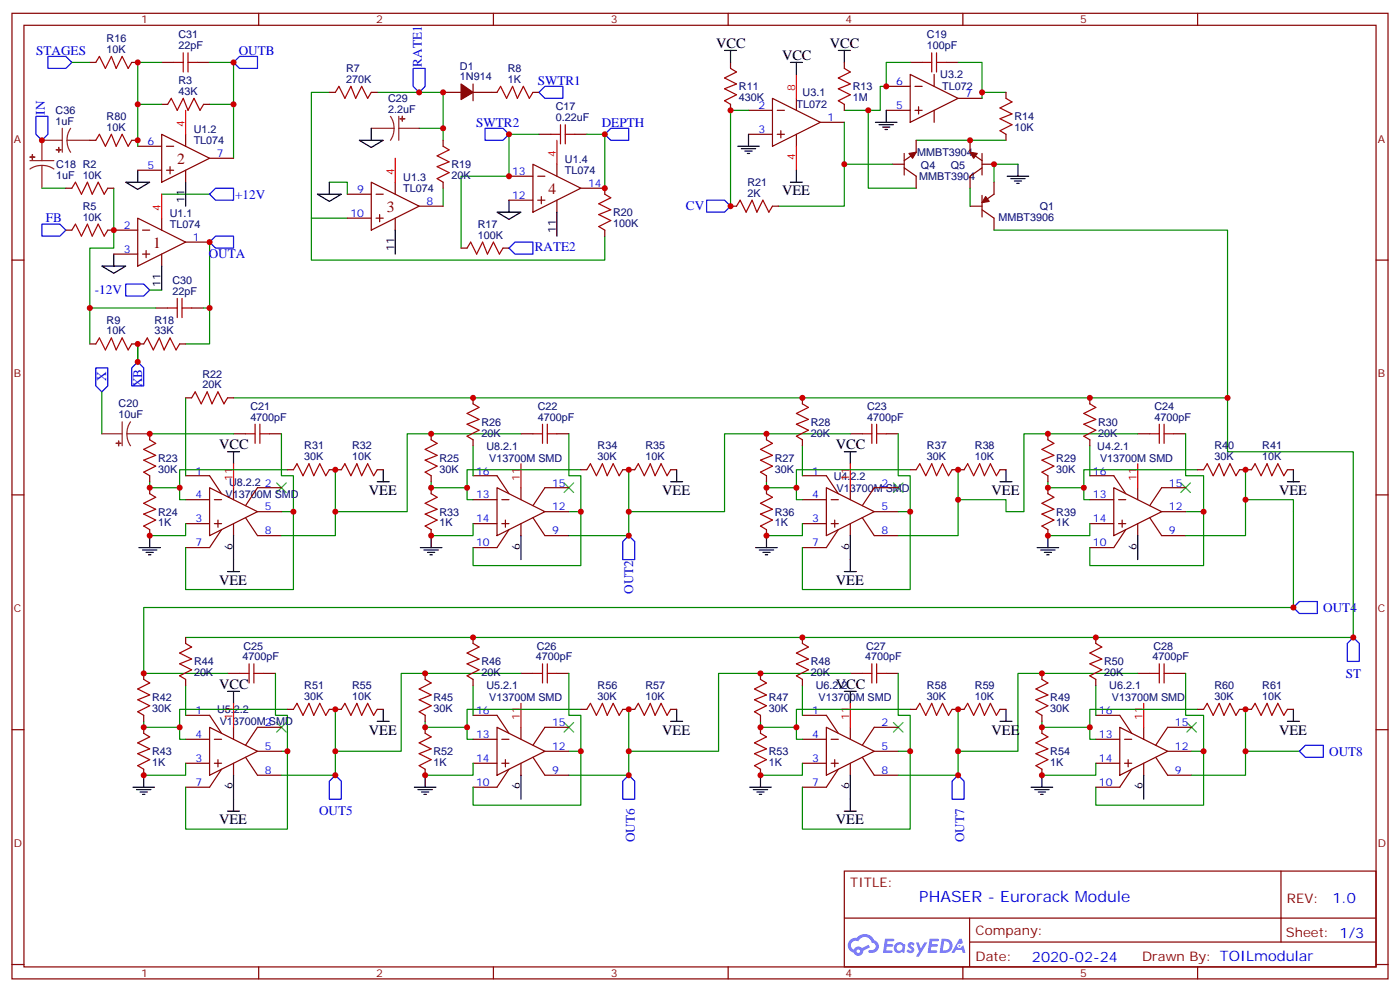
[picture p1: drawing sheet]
<svg xmlns="http://www.w3.org/2000/svg" width="412mm" height="292mm" viewBox="0 0 412 292" stroke-linecap="round" stroke-linejoin="round" font-family="sans-serif">
<g fill="none" stroke="#870000" stroke-width=".35">
<path d="M3.5 3.9h405.4v284.4h-405.4zM7.1 7.4h398.2v277.3h-398.2zM76.2 3.9v3.5M145.3 3.9v3.5M214.5 3.9v3.5M283.6 3.9v3.5M352.8 3.9v3.5M3.5 76.6h3.6M405.3 76.6h3.6M3.5 145.7h3.6M405.3 145.7h3.6M3.5 214.9h3.6"/>
<path d="M405.3 214.9h3.6M248.7 256.5h156.6v28.2h-156.6zM377.3 256.5v20.9M248.7 270.4h156.5M285.6 277.4h119.6M285.6 270.4v14.1M3.5 284h3.6M76.2 284.7v3.6M145.3 284.7v3.6M214.5 284.7v3.6M283.6 284.7v3.6M352.8 284.7v3.6"/>
<path d="M405.3 284h3.6"/>
</g>
<g fill="#5487ff">
<path d="M267.7 277.7a1.22 1.22 0 0 1 1.7 .2l-.4 .6a.47 .47 0 0 0-.3-.4 .47 .47 0 0 0-.5 .2l.1 .2a1.14 1.14 0 0 1 .8 1.8 1.14 1.14 0 0 1-1.9 0l-.2-.2 .5-.6 .7 .5a.29 .29 0 0 0 .3-.3 .29 .29 0 0 0-.2-.3 1.04 1.04 0 0 1-.6-1.7z"/>
<path d="M260.7 276.4h2.4l.3 .2-.2 .5-1.8 .1-.1 .8h1.5l.3 .4-.3 .4h-1.6l-.2 1.1h1.7l.2 .3-.2 .3-2.6 .1z"/>
<path d="M273.8 276.4h2.4l.3 .2-.1 .5-1.8 .1-.2 .8h1.6l.3 .4-.4 .4h-1.6l-.1 1.1h1.7l.2 .3-.2 .3-2.6 .1z"/>
<path d="M282.6 276.4h.7l.3 1.3-.6 .3a.69 .69 0 0 0-1 .3 .69 .69 0 0 0 .4 .9 .69 .69 0 0 0 .9-.6l.5-.2 .6 2.2h-.8l-.2-.9h-1.8l-.5 .9h-.8z"/>
<path d="M269.8 277.5h.8l.6 1.8 1.1-1.8h.9l-2.6 4.2h-.8l.9-1.5z"/>
<path d="M277.4 276.4l-.6 4.2h1.3a2.11 2.11 0 0 0 2.5-2.1 2.11 2.11 0 0 0-2.5-2.1zM278.1 277.2a1.39 1.39 0 0 1 1.7 1.4 1.39 1.39 0 0 1-1.8 1.3h-.3z"/>
<path d="M263.7 278.1a1.54 1.54 0 0 0-.1 2.1 1.54 1.54 0 0 0 2.2 .1l.6 .3 .3-2.3-.2-.3h-.4a1.49 1.49 0 0 0-2.4 .1zM264 279.1a.94 .94 0 0 1 1.8 0 .94 .94 0 0 1-1.8 0z"/>
<path d="M250.4 276.8a2.18 2.18 0 0 0 1.1 3.7 1.44 1.44 0 0 0 1.6 .9 1.44 1.44 0 0 0 1.2-1.4l2-1-.5-.8-1.9 1a1.47 1.47 0 0 0-2.4 .4 1.39 1.39 0 0 1-.7-1.9 1.39 1.39 0 0 1 2-.5 2.12 2.12 0 0 1 2.2-1.3 2.12 2.12 0 0 1 1.9 1.7 1.14 1.14 0 0 1 1.1 1.4 1.14 1.14 0 0 1-1.7 .7 .43 .43 0 0 0-.5 .4 .43 .43 0 0 0 .4 .5 1.98 1.98 0 0 0 2.5-1.2 1.98 1.98 0 0 0-1.2-2.6 3.1 3.1 0 0 0-5.3-.6l-.9 .1zM252.3 280.1a.55 .55 0 0 1 1.1 0 .55 .55 0 0 1-1.1 0z"/>
<circle cx="282.6" cy="278.5" r=".26"/>
</g>
<g fill="none" stroke="#8c2424" stroke-width=".35">
<path d="M18.3 37.8v7M20.8 37.8l-.8 1.7-.2 1.8M109.4 37.8h6.7M115 34.3l.8 1.6 .3 1.9M116.1 37.8l-.3 1.8-.8 1.7M117.5 37.8h6M117.5 34.3v7M8.8 47.3h7.1M12.3 48.7l1.9 .3 1.7 .8M12.3 48.7l-1.8 .3-1.7 .8M12.3 48.7v6.7M18.3 41.3h-6v6"/>
<path d="M19.8 41.3l.2 1.9 .8 1.6M19.8 41.3h6.7M30 127.7h6M36 124.2v7.1M37.4 127.7l.2 1.9 .9 1.7M37.4 127.7h6.7M38.5 124.2l-.9 1.7-.2 1.8"/>
</g>
<g fill="#8c2424" stroke="#8c2424" stroke-width=".35">
<path d="M8.8 46.2l1.4 .1z"/>
<path d="M9.5 45.5l.1 1.5z"/>
<path d="M118.5 34.3v1.4z"/>
<path d="M117.8 35h1.4z"/>
<path d="M34.9 129.9l.1 1.4z"/>
<path d="M34.2 130.5l1.4 .1z"/>
<path d="M17.3 43.4v1.4z"/>
<path d="M16.6 44.1h1.4z"/>
</g>
<g fill="none" stroke="#008700" stroke-width=".35">
<path d="M21.2 18.4h5.3M47.6 18.4h-7v12.3M61.7 18.4h7.1v12.3M268.1 18.4h-7v7h-1.8v7.1h-10.6M282.2 18.4h7.1v10.6M47.6 30.7h-7v12.4M61.7 30.7h7.1v15.9M97 27.2h-5.3v37h10.6M111.1 27.2h19.4v14.1M123.5 37.8h7M158.7 39.5h-8.8v12.4h-14.1v21.2M172.9 39.5h5.3v15.9"/>
<path d="M220.5 32.5h-5.3v28.2M248.7 36v24.7h-19.4M255.8 32.5v22.9h14.1M289.3 27.2h7M12.3 55.4h7.1M33.5 55.4v17.7h-7v17.6h19.4M47.6 57.2h14.1M97 53.7h5.3v3.5M130.5 55.4v5.3M248.7 48.4h14.1M269.9 41.3h26.4M285.8 55.4v5.3"/>
<path d="M299.9 48.4h-7.1v5.3M61.7 71.3v19.4h-1.7M91.7 64.2v12.4h86.5v-7.1M292.8 67.8h68.8v49.4M26.5 90.7v10.6M44.1 85.4h3.5M61.7 90.7v10.6h-7M30 115.4v12.3M40.6 101.3v5.3M54.7 117.2v22.9M68.8 117.2h292.8v15.8h37v54.7h-343.9M44.1 127.7h24.7"/>
<path d="M82.9 127.7v12.4h3.5v10.6h-3.5M84.7 138.3h-31.8v8.8h1.8M139.3 131.3v8.8M153.5 127.7h-33.6v23h-21.1v-12.4M167.6 127.7v12.4h3.5v10.6h-3.5M171.1 138.3h-33.5v8.8h1.7M236.4 131.3v8.8M250.5 127.7h-37.1v23h-28.2v-12.4M264.6 127.7v12.4h3.5v10.6h-3.5M268.1 138.3h-33.5v8.8h1.8M321 131.3v8.8M335.1 127.7h-33.5v23h-5.3v-3.6h-14.1v-8.8"/>
<path d="M349.2 127.7v12.4h5.3v10.6h-5.3M352.8 138.3h-33.5v8.8h1.7M366.9 138.3v8.8h14.1v31.8h-338.7v19.4h24.7M44.1 141.9v1.7h8.8M54.7 154.2v3.5h-10.6M86.4 150.7v22.9h-31.7v-12.3M98.8 150.7v7h-15.9M127 141.9v1.7h10.6M139.3 154.2v3.5h-12.3M171.1 150.7v15.8h-31.8v-5.2M185.2 150.7v7h-17.6M225.8 141.9v1.7h8.8"/>
<path d="M236.4 154.2v3.5h-10.6M268.1 150.7v22.9h-31.7v-12.3M282.2 147.1v10.6h-17.6M308.7 141.9v1.7h10.6M321 154.2v3.5h-12.3M354.5 150.7v15.8h-33.5v-5.2M366.9 147.1v10.6h-17.7M81.1 198.3v12.3h3.6v10.6h-1.8M153.5 198.3h-35.3v22.9h-19.4v-12.3M167.6 198.3v12.3h3.5v10.6h-3.5M250.5 198.3h-38.8v22.9h-26.5M264.6 198.3v12.3h3.5v10.6"/>
<path d="M335.1 198.3h-35.2v22.9h-17.7M349.2 198.3v12.3h5.3v10.6M42.3 212.4v1.8h10.6M54.7 201.8v8.8M84.7 208.9h-31.8v8.8h1.8M125.2 212.4v1.8h12.4M139.3 201.8v8.8M171.1 208.9h-33.5v8.8h1.7M185.2 208.9v19.4h-17.6M224 212.4v1.8h10.6M236.4 201.8v8.8M268.1 208.9h-33.5v8.8h1.8"/>
<path d="M282.2 208.9v19.4h-17.6M306.9 212.4v1.8h14.1M322.8 201.8v8.8M352.8 208.9h-31.8v8.8h1.8M366.9 208.9v12.3h15.9M54.7 224.8v3.5h-12.4M84.7 221.2v23h-30v-12.4M98.8 221.2v7.1h-15.9M139.3 224.8v3.5h-14.1M171.1 221.2v15.9h-31.8v-5.3M236.4 224.8v3.5h-12.4M264.6 221.2h3.5v23h-31.7v-12.4"/>
<path d="M322.8 224.8v3.5h-15.9M351 221.2h3.5v15.9h-31.7v-5.3M366.9 221.2v7.1h-15.9"/>
</g>
<g fill="none" stroke="#a10000" stroke-width=".35">
<path d="M28.2 18.4l1.1-1.8 1.7 3.5 1.8-3.5 1.4 3.5 1.8-3.5 1.7 3.5 1.1-1.7M51.2 18.4h2.8M54 15.6v5.6M55.4 15.6v5.6M55.4 18.4h2.8M271.6 18.4h2.9M274.5 15.6v5.6M275.9 18.4h2.8M275.9 15.6v5.6M49.4 30.7l1-1.7 1.8 3.5 1.8-3.5 1.4 3.5 1.7-3.5 1.8 3.5 1.1-1.8M98.8 27.2l1-1.8 1.8 3.6 1.8-3.6 1.4 3.6 1.7-3.6 1.8 3.6 1.1-1.8M146.4 27.2l1.1-1.8 1.7 3.6 1.8-3.6 1.4 3.6 1.8-3.6 1.7 3.6 1.1-1.8"/>
<path d="M162.3 39.5h2.8M165.1 36.7v5.7M166.5 36.7v5.7M166.5 39.5h2.8M215.2 20.1l1.8 1.1-3.6 1.8 3.6 1.7-3.6 1.4 3.6 1.8-3.6 1.8 1.8 1M248.7 20.1l1.8 1.1-3.6 1.8 3.6 1.7-3.6 1.4 3.6 1.8-3.6 1.8 1.8 1M296.3 29l1.8 1-3.5 1.8 3.5 1.7-3.5 1.5 3.5 1.7-3.5 1.8 1.7 1M21.2 55.4l1-1.7 1.8 3.5 1.8-3.5 1.4 3.5 1.7-3.5 1.8 3.5 1-1.8M28.2 41.3l1.1-1.8 1.7 3.6 1.8-3.6 1.4 3.6 1.8-3.6 1.7 3.6 1.1-1.8M130.5 43.1l1.8 1-3.5 1.8 3.5 1.8-3.5 1.4 3.5 1.7-3.5 1.8 1.7 1.1M178.2 57.2l1.7 1-3.5 1.8 3.5 1.8-3.5 1.4 3.5 1.7-3.5 1.8 1.8 1.1M21.2 67.8l1-1.8 1.8 3.5 1.8-3.5 1.4 3.5 1.7-3.5 1.8 3.5 1-1.7"/>
<path d="M137.6 73.1l1-1.8 1.8 3.5 1.8-3.5 1.4 3.5 1.7-3.5 1.8 3.5 1.1-1.7M217 60.7l1-1.8 1.8 3.6 1.7-3.6 1.5 3.6 1.7-3.6 1.8 3.6 1-1.8M49.4 90.7h2.8M52.2 87.9v5.6M53.6 87.9v5.6M53.6 90.7h2.8M28.2 101.3l1.1-1.8 1.7 3.5 1.8-3.5 1.4 3.5 1.8-3.5 1.7 3.5 1.1-1.7M42.3 101.3l1.1-1.8 1.8 3.5 1.7-3.5 1.4 3.5 1.8-3.5 1.8 3.5 1-1.7M56.4 117.2l1.1-1.8 1.8 3.5 1.7-3.5 1.4 3.5 1.8-3.5 1.8 3.5 1-1.7M139.3 118.9l1.8 1.1-3.5 1.7 3.5 1.8-3.5 1.4 3.5 1.8-3.5 1.7 1.7 1.1M236.4 118.9l1.7 1.1-3.5 1.7 3.5 1.8-3.5 1.4 3.5 1.8-3.5 1.7 1.8 1.1M321 118.9l1.8 1.1-3.5 1.7 3.5 1.8-3.5 1.4 3.5 1.8-3.5 1.7 1.7 1.1"/>
<path d="M44.1 129.5l1.8 1.1-3.6 1.7 3.6 1.8-3.6 1.4 3.6 1.8-3.6 1.7 1.8 1.1M72.3 127.7h2.8M75.1 124.9v5.7M76.6 124.9v5.7M76.6 127.7h2.8M86.4 138.3l1.1-1.7 1.8 3.5 1.7-3.5 1.4 3.5 1.8-3.5 1.8 3.5 1-1.8M100.5 138.3l1.1-1.7 1.8 3.5 1.7-3.5 1.4 3.5 1.8-3.5 1.8 3.5 1-1.8M127 129.5l1.8 1.1-3.6 1.7 3.6 1.8-3.6 1.4 3.6 1.8-3.6 1.7 1.8 1.1M157 127.7h2.8M159.8 124.9v5.7M161.2 127.7h2.8M161.2 124.9v5.7"/>
<path d="M172.9 138.3l1-1.7 1.8 3.5 1.7-3.5 1.5 3.5 1.7-3.5 1.8 3.5 1-1.8M187 138.3l1-1.7 1.8 3.5 1.8-3.5 1.4 3.5 1.7-3.5 1.8 3.5 1.1-1.8M225.8 129.5l1.7 1.1-3.5 1.7 3.5 1.8-3.5 1.4 3.5 1.8-3.5 1.7 1.8 1.1M254 127.7h2.8M256.8 124.9v5.7M258.2 127.7h2.9M258.2 124.9v5.7M269.9 138.3l1-1.7 1.8 3.5 1.8-3.5 1.4 3.5 1.7-3.5 1.8 3.5 1.1-1.8M284 138.3l1-1.7 1.8 3.5 1.8-3.5 1.4 3.5 1.7-3.5 1.8 3.5 1.1-1.8M308.7 129.5l1.7 1.1-3.5 1.7 3.5 1.8-3.5 1.4 3.5 1.8-3.5 1.7 1.8 1.1M338.7 127.7h2.8M341.5 124.9v5.7"/>
<path d="M342.9 127.7h2.8M342.9 124.9v5.7M354.5 138.3l1.1-1.7 1.8 3.5 1.7-3.5 1.4 3.5 1.8-3.5 1.8 3.5 1-1.8M368.7 138.3l1-1.7 1.8 3.5 1.7-3.5 1.4 3.5 1.8-3.5 1.8 3.5 1-1.8M44.1 145.4l1.8 1-3.6 1.8 3.6 1.8-3.6 1.4 3.6 1.7-3.6 1.8 1.8 1.1M127 145.4l1.8 1-3.6 1.8 3.6 1.8-3.6 1.4 3.6 1.7-3.6 1.8 1.8 1.1M225.8 145.4l1.7 1-3.5 1.8 3.5 1.8-3.5 1.4 3.5 1.7-3.5 1.8 1.8 1.1M308.7 145.4l1.7 1-3.5 1.8 3.5 1.8-3.5 1.4 3.5 1.7-3.5 1.8 1.8 1.1M54.7 189.5l1.7 1-3.5 1.8 3.5 1.8-3.5 1.4 3.5 1.7-3.5 1.8 1.8 1.1M70.6 198.3h2.8M73.4 195.5v5.6M74.8 195.5v5.6"/>
<path d="M74.8 198.3h2.8M139.3 189.5l1.8 1-3.5 1.8 3.5 1.8-3.5 1.4 3.5 1.7-3.5 1.8 1.7 1.1M157 198.3h2.8M159.8 195.5v5.6M161.2 195.5v5.6M161.2 198.3h2.8M236.4 189.5l1.7 1-3.5 1.8 3.5 1.8-3.5 1.4 3.5 1.7-3.5 1.8 1.8 1.1M254 198.3h2.8M256.8 195.5v5.6M258.2 195.5v5.6M258.2 198.3h2.9M322.8 189.5l1.8 1-3.6 1.8 3.6 1.8-3.6 1.4 3.6 1.7-3.6 1.8 1.8 1.1"/>
<path d="M338.7 198.3h2.8M341.5 195.5v5.6M342.9 195.5v5.6M342.9 198.3h2.8M42.3 200.1l1.8 1-3.5 1.8 3.5 1.7-3.5 1.5 3.5 1.7-3.5 1.8 1.7 1M42.3 215.9l1.8 1.1-3.5 1.8 3.5 1.7-3.5 1.4 3.5 1.8-3.5 1.8 1.7 1M86.4 208.9l1.1-1.8 1.8 3.5 1.7-3.5 1.4 3.5 1.8-3.5 1.8 3.5 1-1.7M100.5 208.9l1.1-1.8 1.8 3.5 1.7-3.5 1.4 3.5 1.8-3.5 1.8 3.5 1-1.7M125.2 200.1l1.8 1-3.5 1.8 3.5 1.7-3.5 1.5 3.5 1.7-3.5 1.8 1.7 1M125.2 215.9l1.8 1.1-3.5 1.8 3.5 1.7-3.5 1.4 3.5 1.8-3.5 1.8 1.7 1M172.9 208.9l1-1.8 1.8 3.5 1.7-3.5 1.5 3.5 1.7-3.5 1.8 3.5 1-1.7M187 208.9l1-1.8 1.8 3.5 1.8-3.5 1.4 3.5 1.7-3.5 1.8 3.5 1.1-1.7"/>
<path d="M224 200.1l1.8 1-3.6 1.8 3.6 1.7-3.6 1.5 3.6 1.7-3.6 1.8 1.8 1M224 215.9l1.8 1.1-3.6 1.8 3.6 1.7-3.6 1.4 3.6 1.8-3.6 1.8 1.8 1M269.9 208.9l1-1.8 1.8 3.5 1.8-3.5 1.4 3.5 1.7-3.5 1.8 3.5 1.1-1.7M284 208.9l1-1.8 1.8 3.5 1.8-3.5 1.4 3.5 1.7-3.5 1.8 3.5 1.1-1.7M306.9 200.1l1.8 1-3.5 1.8 3.5 1.7-3.5 1.5 3.5 1.7-3.5 1.8 1.7 1M306.9 215.9l1.8 1.1-3.5 1.8 3.5 1.7-3.5 1.4 3.5 1.8-3.5 1.8 1.7 1M354.5 208.9l1.1-1.8 1.8 3.5 1.7-3.5 1.4 3.5 1.8-3.5 1.8 3.5 1-1.7M368.7 208.9l1-1.8 1.8 3.5 1.7-3.5 1.4 3.5 1.8-3.5 1.8 3.5 1-1.7"/>
</g>
<g fill="none" stroke="#870000" stroke-width=".35">
<path d="M26.5 18.4h1.7M38.8 18.4h1.8M47.6 18.4h3.6M58.2 18.4h3.5M215.2 18.4v1.7M248.7 18.4v1.7M268.1 18.4h3.5M278.7 18.4h3.5M47.6 39.5l14.1 7.1-14.1 7.1zM47.6 30.7h1.8M54.7 39.5v3.6M60 30.7h1.7"/>
<path d="M97 27.2h1.8M109.4 27.2h1.7M130.5 27.2h5.3M139.3 27.2h7.1M139.3 24.7v5M157 27.2h1.7M158.7 39.5h3.6M169.3 39.5h3.6M215.2 30.7v1.8M220.5 39.5h7M220.5 32.5h7M227.5 29l14.2 7-14.2 7.1z"/>
<path d="M229 39.5h2.1M229 32.5h2.1M230 38.5v2.1M234.6 29v3.5M234.6 39.5v3.6M241.7 36h7M248.7 30.7v1.8M261.1 32.5h7M261.1 25.4h7M268.1 21.9l14.1 7.1-14.1 7zM269.5 32.5h2.1M269.5 25.4h2.1"/>
<path d="M270.6 31.4v2.1M275.2 21.9v3.5M275.2 32.5v3.5M282.2 29h7.1M296.3 27.2v1.8M296.3 39.5v1.8M19.4 55.4h1.8M26.5 41.3h1.7M31.7 55.4h1.8M38.8 41.3h1.8M40.6 43.1h7M40.6 50.1h7"/>
<path d="M49 43.1h2.2M49 50.1h2.2M50.1 49.1v2.1M54.7 50.1v3.6M61.7 46.6h7.1M102.3 57.2h7.1M109.4 53.7l14.1 7-14.1 7.1zM110.8 57.2h2.1M116.4 53.7v3.5M130.5 41.3v1.8M130.5 53.7v1.7M149.9 51.9h7.1"/>
<path d="M149.9 58.9h7.1M157 48.4l14.1 7-14.1 7.1zM158.4 51.9h2.1M158.4 58.9h2.1M159.5 57.9v2.1M164 48.4v3.5M164 58.9v3.6M171.1 55.4h7.1v1.8M262.8 48.4h3.5M266.3 45.2v6.3M266.3 49.4l3.6 2.5v3.5M269.9 41.3v3.5l-3.6 2.5"/>
<path d="M285.8 41.3v3.5l3.5 2.5M289.3 48.4h3.5M289.3 45.2v6.3M289.3 57.5v6.4M289.3 49.4l-3.5 2.5v3.5M292.8 53.7v3.5l-3.5 2.5M19.4 67.8h1.8M31.7 67.8h8.9M33.5 74.8h7.1M40.6 64.2l14.1 7.1-14.1 7.1zM42 67.8h2.1M42 74.8h2.1"/>
<path d="M43 73.8v2.1M47.6 64.2v3.6M47.6 74.8v3.6M54.7 71.3h7M102.3 64.2h7.1M110.8 64.2h2.1M111.8 63.2v2.1M116.4 64.2v3.6M123.5 60.7h7M135.8 73.1h1.8M148.2 73.1h1.7M178.2 67.8v1.7"/>
<path d="M215.2 60.7h1.8M227.5 60.7h1.8M285.8 60.7h3.5M289.3 61.8l3.5 2.4v3.6M45.9 90.7h3.5M56.4 90.7h3.6M26.5 101.3h1.7M38.8 101.3h3.5M52.9 101.3h1.8M54.7 117.2h1.7M67 117.2h1.8M139.3 117.2v1.7"/>
<path d="M236.4 117.2v1.7M321 117.2v1.7M44.1 127.7v1.8M68.8 127.7h3.5M79.4 127.7h3.5M84.7 138.3h1.7M97 138.3h3.5M111.1 138.3h1.8M127 127.7v1.8M139.3 129.5v1.8M153.5 127.7h3.5M164 127.7h3.6"/>
<path d="M171.1 138.3h1.8M183.4 138.3h3.6M197.6 138.3h1.7M225.8 127.7v1.8M236.4 129.5v1.8M250.5 127.7h3.5M261.1 127.7h3.5M268.1 138.3h1.8M280.5 138.3h3.5M294.6 138.3h1.7M308.7 127.7v1.8M321 129.5v1.8"/>
<path d="M335.1 127.7h3.6M345.7 127.7h3.5M352.8 138.3h1.7M365.1 138.3h3.6M379.2 138.3h1.8M44.1 140.1v1.8M44.1 143.6v1.8M44.1 156v1.7M54.7 147.1h7M54.7 154.2h7M54.7 140.1h7l3.6 5.3M61.7 143.6l14.1 7.1-14.1 7z"/>
<path d="M63.1 147.1h2.2M63.1 154.2h2.2M64.2 153.1v2.2M65.3 156l-3.6 5.3h-7M68.8 143.6v3.5M68.8 154.2v3.5M72.3 152.4l3.5 5.3h7.1M75.8 150.7h7.1M82.9 143.6h-7.1l-3.5 5.3M127 140.1v1.8M127 143.6v1.8M127 156v1.7"/>
<path d="M139.3 147.1h7.1M139.3 154.2h7.1M139.3 140.1h7.1l3.5 5.3M146.4 143.6l14.1 7.1-14.1 7zM147.8 147.1h2.1M147.8 154.2h2.1M148.9 153.1v2.2M149.9 156l-3.5 5.3h-7.1M153.5 143.6v3.5M153.5 154.2v3.5M157 152.4l3.5 5.3h7.1M160.5 150.7h7.1"/>
<path d="M167.6 143.6h-7.1l-3.5 5.3M225.8 140.1v1.8M225.8 143.6v1.8M225.8 156v1.7M236.4 147.1h7M236.4 154.2h7M236.4 140.1h7l3.5 5.3M243.4 143.6l14.1 7.1-14.1 7zM244.8 147.1h2.1M244.8 154.2h2.1M245.9 153.1v2.2M246.9 156l-3.5 5.3h-7"/>
<path d="M250.5 143.6v3.5M250.5 154.2v3.5M254 152.4l3.5 5.3h7.1M257.5 150.7h7.1M264.6 143.6h-7.1l-3.5 5.3M308.7 140.1v1.8M308.7 143.6v1.8M308.7 156v1.7M321 147.1h7.1M321 154.2h7.1M321 140.1h7.1l3.5 5.3M328.1 143.6l14.1 7.1-14.1 7z"/>
<path d="M329.5 147.1h2.1M329.5 154.2h2.1M330.6 153.1v2.2M331.6 156l-3.5 5.3h-7.1M335.1 143.6v3.5M335.1 154.2v3.5M338.7 152.4l3.5 5.3h7M342.2 150.7h7M349.2 143.6h-7l-3.5 5.3M42.3 198.3v1.8M54.7 187.7v1.8M67 198.3h3.6"/>
<path d="M77.6 198.3h3.5M125.2 198.3v1.8M139.3 187.7v1.8M153.5 198.3h3.5M164 198.3h3.6M224 198.3v1.8M236.4 187.7v1.8M250.5 198.3h3.5M261.1 198.3h3.5M306.9 198.3v1.8M322.8 187.7v1.8M335.1 198.3h3.6"/>
<path d="M345.7 198.3h3.5M42.3 210.6v1.8M42.3 214.2v1.7M54.7 217.7h7M54.7 210.6h7l3.6 5.3M54.7 200.1v1.7M61.7 214.2l14.1 7-14.1 7.1zM63.1 217.7h2.2M68.8 214.2v3.5M82.9 214.2h-7.1l-3.5 5.3M84.7 208.9h1.7M97 208.9h3.5"/>
<path d="M111.1 208.9h1.8M125.2 210.6v1.8M125.2 214.2v1.7M139.3 217.7h7.1M139.3 210.6h7.1l3.5 5.3M139.3 200.1v1.7M146.4 214.2l14.1 7-14.1 7.1zM147.8 217.7h2.1M153.5 214.2v3.5M167.6 214.2h-7.1l-3.5 5.3M171.1 208.9h1.8M183.4 208.9h3.6"/>
<path d="M197.6 208.9h1.7M224 210.6v1.8M224 214.2v1.7M236.4 217.7h7M236.4 210.6h7l3.5 5.3M236.4 200.1v1.7M243.4 214.2l14.1 7-14.1 7.1zM244.8 217.7h2.1M250.5 214.2v3.5M264.6 214.2h-7.1l-3.5 5.3M268.1 208.9h1.8M280.5 208.9h3.5"/>
<path d="M294.6 208.9h1.7M306.9 210.6v1.8M306.9 214.2v1.7M322.8 217.7h7M322.8 210.6h7l3.6 5.3M322.8 200.1v1.7M329.8 214.2l14.2 7-14.2 7.1zM331.3 217.7h2.1M336.9 214.2v3.5M351 214.2h-7l-3.6 5.3M352.8 208.9h1.7M365.1 208.9h3.6"/>
<path d="M379.2 208.9h1.8M42.3 226.5v1.8M54.7 224.8h7M63.1 224.8h2.2M64.2 223.7v2.1M65.3 226.5l-3.6 5.3h-7M68.8 224.8v3.5M72.3 223l3.5 5.3h7.1M75.8 221.2h7.1M125.2 226.5v1.8M139.3 224.8h7.1M147.8 224.8h2.1"/>
<path d="M148.9 223.7v2.1M149.9 226.5l-3.5 5.3h-7.1M153.5 224.8v3.5M157 223l3.5 5.3h7.1M160.5 221.2h7.1M224 226.5v1.8M236.4 224.8h7M244.8 224.8h2.1M245.9 223.7v2.1M246.9 226.5l-3.5 5.3h-7M250.5 224.8v3.5M254 223l3.5 5.3h7.1"/>
<path d="M257.5 221.2h7.1M306.9 226.5v1.8M322.8 224.8h7M331.3 224.8h2.1M332.3 223.7v2.1M333.4 226.5l-3.6 5.3h-7M336.9 224.8v3.5M340.4 223l3.6 5.3h7M344 221.2h7"/>
</g>
<g fill="none" stroke="#00f" stroke-width=".35">
<path d="M14.1 16.6h5.3l1.8 1.8-1.8 1.7h-5.3zM70.6 16.6h5.2v3.5h-5.2l-1.8-1.7zM10.6 34.3h3.5v5.2l-1.8 1.8-1.7-1.8zM121.7 20.1h3.5v5.3l-1.7 1.8-1.8-1.8zM142.9 37.8h5.3l1.7 1.7-1.7 1.8h-5.3zM158.7 27.2l1.8-1.8h5.3v3.6h-5.3zM178.2 39.5l1.7-1.7h5.3v3.5h-5.3zM61.7 57.2l1.8-1.8h5.3v3.5h-5.3zM208.1 58.9h5.3l1.8 1.8-1.8 1.8h-5.3zM12.3 66h5.3l1.8 1.8-1.8 1.7h-5.3zM61.7 71.3l1.8-1.8h5.3v3.6h-5.3zM149.9 73.1l1.8-1.8h5.3v3.5h-5.3z"/>
<path d="M37 83.6h5.3l1.8 1.8-1.8 1.8h-5.3zM28.2 108.3h3.5v5.3l-1.7 1.8-1.8-1.8zM40.6 106.6l1.7 1.7v5.3h-3.5v-5.3zM185.2 157.7l1.8 1.8v5.3h-3.6v-5.3zM381 178.9l1.8-1.8h5.3v3.6h-5.3zM396.9 189.5l1.7-1.8 1.8 1.8v5.3h-3.5zM98.8 228.3l1.7 1.7v5.3h-3.5v-5.3zM185.2 228.3l1.8 1.7v5.3h-3.6v-5.3zM282.2 228.3l1.8 1.7v5.3h-3.5v-5.3zM382.8 221.2l1.7-1.7h5.3v3.5h-5.3z"/>
</g>
<g fill="none" stroke="#f00" stroke-width=".35">
<path d="M54.7 32.5v7M234.6 21.9v7.1M47.6 57.2v7M116.4 46.6v7.1M164 41.3v7.1M234.6 43.1v7M68.8 136.6v7M153.5 136.6v7M250.5 136.6v7M335.1 136.6v7M68.8 207.1v7.1M153.5 207.1v7.1"/>
<path d="M250.5 207.1v7.1M336.9 207.1v7.1"/>
</g>
<g fill="none" stroke="#000" stroke-width=".35">
<path d="M213.4 14.9h3.6M215.2 14.9v3.5M232.8 18.4h3.6M234.6 18.4v3.5M246.9 14.9h3.6M248.7 14.9v3.5M109.4 37.8v3.5M220.5 39.5v3.6M257.9 36h6.3M258.9 36.7h4.3M260 37.4h2.1M260.7 38.1h.7"/>
<path d="M261.1 32.5v3.5M37 53.7h7.1l-3.5 2.1zM40.6 50.1v3.6M54.7 53.7v7M93.5 57.2h7l-3.5 2.1zM97 53.7v3.5M105.8 41.3h7.1l-3.5 2.1zM149.9 58.9v3.6M217.3 43.1h6.4M218.4 43.8h4.2M219.4 44.5h2.1M220.1 45.2h.7"/>
<path d="M232.8 53.7h3.6M234.6 50.1v3.6M296.7 51.9h6.3M297.7 52.6h4.3M298.8 53.3h2.1M299.5 54h.7M299.9 48.4v3.5M30 78.4h7l-3.5 2.1zM33.5 74.8v3.6M47.6 78.4v7M116.4 67.8v7M146.4 62.5h7.1l-3.6 2.1z"/>
<path d="M164 62.5v7M67 133h3.6M68.8 133v3.6M112.9 138.3v3.6M199.3 138.3v3.6M248.7 133h3.5M250.5 133v3.6M296.3 138.3v3.6M381 138.3v3.6M44.1 157.7v3.6M68.8 157.7v10.6M111.1 141.9h3.6"/>
<path d="M127 157.7v3.6M153.5 157.7v7.1M197.6 141.9h3.5M225.8 157.7v3.6M250.5 157.7v10.6M294.6 141.9h3.5M308.7 157.7v3.6M335.1 157.7v7.1M379.2 141.9h3.6M40.9 161.3h6.4M42 162h4.2M43 162.7h2.2"/>
<path d="M43.7 163.4h.7M67 168.3h3.6M123.8 161.3h6.4M124.9 162h4.2M125.9 162.7h2.2M126.6 163.4h.8M222.6 161.3h6.4M223.7 162h4.2M224.7 162.7h2.1M225.4 163.4h.7M248.7 168.3h3.5M305.5 161.3h6.4"/>
<path d="M306.6 162h4.2M307.6 162.7h2.1M308.3 163.4h.7M67 203.6h3.6M68.8 203.6v3.5M111.1 212.4h3.6M112.9 208.9v3.5M197.6 212.4h3.5M199.3 208.9v3.5M248.7 203.6h3.5M250.5 203.6v3.5M294.6 212.4h3.5"/>
<path d="M296.3 208.9v3.5M379.2 212.4h3.6M381 208.9v3.5M39.2 231.8h6.3M40.2 232.5h4.2M41.3 233.2h2.1M42 233.9h.7M42.3 228.3v3.5M67 238.9h3.6M68.8 228.3v10.6M122.1 231.8h6.3M123.1 232.5h4.3"/>
<path d="M124.2 233.2h2.1M124.9 233.9h.7M125.2 228.3v3.5M153.5 228.3v7M220.8 231.8h6.4M221.9 232.5h4.2M223 233.2h2.1M223.7 233.9h.7M224 228.3v3.5M248.7 238.9h3.5M250.5 228.3v10.6M303.7 231.8h6.4"/>
<path d="M304.8 232.5h4.2M305.9 233.2h2.1M306.6 233.9h.7M306.9 228.3v3.5M336.9 228.3v7"/>
</g>
<g fill="none" stroke="#3c3" stroke-width=".35">
<path d="M81.5 142.2l2.8 2.8M84.3 142.2l-2.8 2.8M166.2 142.2l2.8 2.8M169 142.2l-2.8 2.8M263.2 142.2l2.8 2.8M266 142.2l-2.8 2.8M347.8 142.2l2.9 2.8M350.7 142.2l-2.9 2.8M81.5 212.8l2.8 2.8M84.3 212.8l-2.8 2.8M166.2 212.8l2.8 2.8M169 212.8l-2.8 2.8"/>
<path d="M263.2 212.8l2.8 2.8M266 212.8l-2.8 2.8M349.6 212.8l2.8 2.8M352.4 212.8l-2.8 2.8"/>
</g>
<g fill="#870000" stroke="#870000" stroke-width=".35">
<path d="M135.8 24.7l3.5 2.5-3.5 2.1z"/>
<path d="M267.8 45.2l2.1-.4-1.1 1.8z"/>
<path d="M285.8 44.8l2.1 .4-1.1 1.4z"/>
<path d="M290.3 57.9l1.1 1.4-2.1 .4z"/>
</g>
<g fill="#c00">
<circle cx="255.8" cy="32.5" r=".88"/>
<circle cx="261.1" cy="25.4" r=".88"/>
<circle cx="130.5" cy="37.8" r=".88"/>
<circle cx="61.7" cy="90.7" r=".88"/>
<circle cx="26.5" cy="90.7" r=".88"/>
<circle cx="68.8" cy="30.7" r=".88"/>
<circle cx="33.5" cy="67.8" r=".88"/>
<circle cx="289.3" cy="27.2" r=".88"/>
<circle cx="123.5" cy="27.2" r=".88"/>
<circle cx="149.9" cy="39.5" r=".88"/>
<circle cx="178.2" cy="39.5" r=".88"/>
<circle cx="381" cy="178.9" r=".88"/>
<circle cx="68.8" cy="18.4" r=".88"/>
<circle cx="86.4" cy="150.7" r=".88"/>
<circle cx="98.8" cy="150.7" r=".88"/>
<circle cx="52.9" cy="143.6" r=".88"/>
<circle cx="171.1" cy="150.7" r=".88"/>
<circle cx="185.2" cy="150.7" r=".88"/>
<circle cx="137.6" cy="143.6" r=".88"/>
<circle cx="234.6" cy="143.6" r=".88"/>
<circle cx="268.1" cy="150.7" r=".88"/>
<circle cx="282.2" cy="147.1" r=".88"/>
<circle cx="319.3" cy="143.6" r=".88"/>
<circle cx="354.5" cy="150.7" r=".88"/>
<circle cx="366.9" cy="147.1" r=".88"/>
<circle cx="84.7" cy="221.2" r=".88"/>
<circle cx="52.9" cy="214.2" r=".88"/>
<circle cx="98.8" cy="221.2" r=".88"/>
<circle cx="137.6" cy="214.2" r=".88"/>
<circle cx="171.1" cy="221.2" r=".88"/>
<circle cx="185.2" cy="221.2" r=".88"/>
<circle cx="234.6" cy="214.2" r=".88"/>
<circle cx="268.1" cy="221.2" r=".88"/>
<circle cx="282.2" cy="221.2" r=".88"/>
<circle cx="321" cy="214.2" r=".88"/>
<circle cx="354.5" cy="221.2" r=".88"/>
<circle cx="366.9" cy="221.2" r=".88"/>
<circle cx="44.1" cy="127.7" r=".88"/>
<circle cx="44.1" cy="143.6" r=".88"/>
<circle cx="44.1" cy="157.7" r=".88"/>
<circle cx="98.8" cy="138.3" r=".88"/>
<circle cx="139.3" cy="117.2" r=".88"/>
<circle cx="127" cy="127.7" r=".88"/>
<circle cx="127" cy="143.6" r=".88"/>
<circle cx="127" cy="157.7" r=".88"/>
<circle cx="185.2" cy="138.3" r=".88"/>
<circle cx="225.8" cy="127.7" r=".88"/>
<circle cx="225.8" cy="143.6" r=".88"/>
<circle cx="225.8" cy="157.7" r=".88"/>
<circle cx="282.2" cy="138.3" r=".88"/>
<circle cx="308.7" cy="127.7" r=".88"/>
<circle cx="308.7" cy="143.6" r=".88"/>
<circle cx="308.7" cy="157.7" r=".88"/>
<circle cx="366.9" cy="138.3" r=".88"/>
<circle cx="42.3" cy="198.3" r=".88"/>
<circle cx="42.3" cy="214.2" r=".88"/>
<circle cx="42.3" cy="228.3" r=".88"/>
<circle cx="98.8" cy="208.9" r=".88"/>
<circle cx="139.3" cy="187.7" r=".88"/>
<circle cx="185.2" cy="208.9" r=".88"/>
<circle cx="224" cy="198.3" r=".88"/>
<circle cx="224" cy="214.2" r=".88"/>
<circle cx="224" cy="228.3" r=".88"/>
<circle cx="236.4" cy="187.7" r=".88"/>
<circle cx="282.2" cy="208.9" r=".88"/>
<circle cx="306.9" cy="198.3" r=".88"/>
<circle cx="306.9" cy="214.2" r=".88"/>
<circle cx="306.9" cy="228.3" r=".88"/>
<circle cx="322.8" cy="187.7" r=".88"/>
<circle cx="366.9" cy="208.9" r=".88"/>
<circle cx="130.5" cy="27.2" r=".88"/>
<circle cx="215.2" cy="60.7" r=".88"/>
<circle cx="40.6" cy="101.3" r=".88"/>
<circle cx="40.6" cy="106.6" r=".88"/>
<circle cx="398.6" cy="187.7" r=".88"/>
<circle cx="98.8" cy="228.3" r=".88"/>
<circle cx="185.2" cy="228.3" r=".88"/>
<circle cx="282.2" cy="228.3" r=".88"/>
<circle cx="61.7" cy="71.3" r=".88"/>
<circle cx="178.2" cy="55.4" r=".88"/>
<circle cx="149.9" cy="51.9" r=".88"/>
<circle cx="125.2" cy="228.3" r=".88"/>
<circle cx="125.2" cy="214.2" r=".88"/>
<circle cx="125.2" cy="198.3" r=".88"/>
<circle cx="285.8" cy="41.3" r=".88"/>
<circle cx="248.7" cy="48.4" r=".88"/>
<circle cx="292.8" cy="48.4" r=".88"/>
<circle cx="215.2" cy="32.5" r=".88"/>
<circle cx="185.2" cy="157.7" r=".88"/>
<circle cx="40.6" cy="18.4" r=".88"/>
<circle cx="40.6" cy="30.7" r=".88"/>
<circle cx="12.3" cy="41.3" r=".88"/>
<circle cx="40.6" cy="41.3" r=".88"/>
<circle cx="321" cy="117.2" r=".88"/>
<circle cx="236.4" cy="117.2" r=".88"/>
<circle cx="361.6" cy="117.2" r=".88"/>
</g>
<g font-size="4.6" fill="#800">
<text x="52.2" y="48.4">2</text>
<text x="161.6" y="57.2">4</text>
<text x="113.9" y="62.5">3</text>
<text x="45.2" y="73.1">1</text>
</g>
<text font-size="4.6" fill="#00f" x="270.8" y="265.5">PHASER - Eurorack Module</text>
<g font-size="4.2">
<text x="211" y="14.1">VCC</text>
<text x="230.4" y="17.7">VCC</text>
<text x="244.5" y="14.1">VCC</text>
<text x="230.4" y="57.5">VEE</text>
<text x="64.6" y="132.3">VCC</text>
<text x="246.2" y="132.3">VCC</text>
<text x="108.7" y="145.7">VEE</text>
<text x="195.1" y="145.7">VEE</text>
<text x="292.1" y="145.7">VEE</text>
<text x="376.8" y="145.7">VEE</text>
<text x="64.6" y="172.2">VEE</text>
<text x="246.2" y="172.2">VEE</text>
<text x="64.6" y="202.9">VCC</text>
<text x="246.2" y="202.9">VCC</text>
<text x="108.7" y="216.3">VEE</text>
<text x="195.1" y="216.3">VEE</text>
<text x="292.1" y="216.3">VEE</text>
<text x="376.8" y="216.3">VEE</text>
<text x="64.6" y="242.7">VEE</text>
<text x="246.2" y="242.7">VEE</text>
</g>
<g font-size="4.2" fill="#00f">
<text x="392.5" y="265.8">1.0</text>
<text x="304" y="283.1">2020-02-24</text>
</g>
<g font-size="3.9" fill="#00f">
<text x="10.7" y="16.1">STAGES</text>
<text x="70.3" y="16.1">OUTB</text>
<text x="124.3" y="19.6" transform="rotate(-90 124.3 19.6)">RATE1</text>
<text x="158.4" y="25">SWTR1</text>
<text x="13.2" y="33.7" transform="rotate(-90 13.2 33.7)">IN</text>
<text x="140.2" y="37.3">SWTR2</text>
<text x="177.3" y="37.3">DEPTH</text>
<text x="69.3" y="58.5">+12V</text>
<text x="13.5" y="65.5">FB</text>
<text x="202.1" y="62">CV</text>
<text x="61.5" y="76.1">OUTA</text>
<text x="157.5" y="73.9">RATE2</text>
<text x="28" y="86.7">-12V</text>
<text x="31.3" y="112.2" transform="rotate(-90 31.3 112.2)">X</text>
<text x="41.9" y="114" transform="rotate(-90 41.9 114)">XB</text>
<text x="186.5" y="174.9" transform="rotate(-90 186.5 174.9)">OUT2</text>
<text x="389.8" y="180.2">OUT4</text>
<text x="396.4" y="199.5">ST</text>
<text x="391.6" y="222.5">OUT8</text>
<text x="94" y="240.1">OUT5</text>
<text x="187" y="248" transform="rotate(-90 187 248)">OUT6</text>
<text x="284" y="248" transform="rotate(-90 284 248)">OUT7</text>
</g>
<g font-size="3.9" fill="#800">
<text x="250.5" y="261.1">TITLE:</text>
<text x="379.1" y="265.8">REV:</text>
<text x="287.4" y="275.3">Company:</text>
<text x="378.7" y="275.9">Sheet: 1/3</text>
<text x="287.4" y="283">Date:</text>
<text x="336.4" y="283.1">Drawn By: TOILmodular</text>
</g>
<g font-size="3.2" fill="#800">
<text x="41.6" y="6.9">1</text>
<text x="110.8" y="6.9">2</text>
<text x="179.9" y="6.9">3</text>
<text x="249.1" y="6.9">4</text>
<text x="318.2" y="6.9">5</text>
<text x="4.1" y="42">A</text>
<text x="405.9" y="42">A</text>
<text x="4.1" y="111.2">B</text>
<text x="405.9" y="111.2">B</text>
<text x="4.1" y="180.3">C</text>
<text x="405.9" y="180.3">C</text>
<text x="4.1" y="249.4">D</text>
<text x="405.9" y="249.4">D</text>
<text x="41.6" y="287.7">1</text>
<text x="110.8" y="287.7">2</text>
<text x="179.9" y="287.7">3</text>
<text x="249.1" y="287.7">4</text>
<text x="318.2" y="287.7">5</text>
</g>
<g font-size="3.2" fill="#000080">
<text x="52.6" y="11.3">C31</text>
<text x="273.1" y="11.3">C19</text>
<text x="31.4" y="15.6">10K</text>
<text x="31.4" y="12.4">R16</text>
<text x="52.6" y="14.5">22pF</text>
<text x="273.1" y="14.5">100pF</text>
<text x="102" y="21.2">R7</text>
<text x="135.5" y="23.7">1N914</text>
<text x="135.5" y="20.6">D1</text>
<text x="149.6" y="21.2">R8</text>
<text x="277" y="23.1">U3.2</text>
<text x="52.6" y="27.9">43K</text>
<text x="52.6" y="24.8">R3</text>
<text x="102" y="24.4">270K</text>
<text x="149.6" y="24.4">1K</text>
<text x="217.7" y="29.8">430K</text>
<text x="217.7" y="26.6">R11</text>
<text x="236.4" y="28.3">U3.1</text>
<text x="251.2" y="29.7">1M</text>
<text x="251.2" y="26.6">R13</text>
<text x="277.6" y="26.6">TL072</text>
<text x="16.4" y="33.6">C36</text>
<text x="31.4" y="35.3">R80</text>
<text x="114.3" y="33.2">2.2uF</text>
<text x="114.3" y="30">C29</text>
<text x="163.7" y="35.7">0.22uF</text>
<text x="163.7" y="32.4">C17</text>
<text x="234.7" y="31.9">TL072</text>
<text x="298.8" y="35.4">R14</text>
<text x="16.4" y="36.7">1uF</text>
<text x="31.4" y="38.5">10K</text>
<text x="57.1" y="39.2">U1.2</text>
<text x="298.8" y="38.6">10K</text>
<text x="57.1" y="42.4">TL074</text>
<text x="270.2" y="46">MMBT3904</text>
<text x="16.6" y="52.7">1uF</text>
<text x="16.6" y="49.5">C18 R2</text>
<text x="24.4" y="52.6">10K</text>
<text x="118.8" y="53.3">U1.3</text>
<text x="133" y="52.7">20K</text>
<text x="133" y="49.5">R19</text>
<text x="166.4" y="51.2">TL074</text>
<text x="166.4" y="48">U1.4</text>
<text x="270.8" y="53">MMBT3904</text>
<text x="271.3" y="49.7">Q4</text>
<text x="280.1" y="49.7">Q5</text>
<text x="118.8" y="56.5">TL074</text>
<text x="220.1" y="57.9">2K</text>
<text x="220.1" y="54.7">R21</text>
<text x="24.4" y="64.9">10K</text>
<text x="24.4" y="61.8">R5</text>
<text x="50" y="63.9">U1.1</text>
<text x="180.6" y="63.6">R20</text>
<text x="294.1" y="65">MMBT3906</text>
<text x="306.3" y="61.8">Q1</text>
<text x="50" y="67.1">TL074</text>
<text x="140.8" y="70.2">100K</text>
<text x="140.8" y="67.1">R17</text>
<text x="180.6" y="66.8">100K</text>
<text x="50.8" y="83.6">C30</text>
<text x="50.8" y="86.8">22pF</text>
<text x="31.4" y="95.3">R9</text>
<text x="45.5" y="95.3">R18</text>
<text x="31.4" y="98.5">10K</text>
<text x="45.5" y="98.5">33K</text>
<text x="59.6" y="111.2">R22</text>
<text x="34.9" y="119.9">C20</text>
<text x="59.6" y="114.3">20K</text>
<text x="34.9" y="123.2">10uF</text>
<text x="73.7" y="123.9">4700pF</text>
<text x="73.7" y="120.6">C21</text>
<text x="141.8" y="125.4">R26</text>
<text x="158.4" y="123.9">4700pF</text>
<text x="158.4" y="120.6">C22</text>
<text x="238.8" y="125.4">R28</text>
<text x="255.4" y="123.9">4700pF</text>
<text x="255.4" y="120.6">C23</text>
<text x="323.5" y="125.4">R30</text>
<text x="340.1" y="123.9">4700pF</text>
<text x="340.1" y="120.6">C24</text>
<text x="141.8" y="128.6">20K</text>
<text x="238.8" y="128.6">20K</text>
<text x="323.5" y="128.6">20K</text>
<text x="46.6" y="135.9">R23</text>
<text x="89.6" y="135.5">30K</text>
<text x="89.6" y="132.4">R31</text>
<text x="103.7" y="135.5">10K</text>
<text x="103.7" y="132.4">R32</text>
<text x="129.5" y="135.9">R25</text>
<text x="143.3" y="132.4">U8.2.1</text>
<text x="144.1" y="135.9">V13700M SMD</text>
<text x="176" y="135.5">30K</text>
<text x="176" y="132.4">R34</text>
<text x="190.2" y="135.5">10K</text>
<text x="190.2" y="132.4">R35</text>
<text x="228.2" y="135.9">R27</text>
<text x="273.1" y="135.5">30K</text>
<text x="273.1" y="132.4">R37</text>
<text x="287.2" y="135.5">10K</text>
<text x="287.2" y="132.4">R38</text>
<text x="311.1" y="135.9">R29</text>
<text x="323.2" y="132.4">U4.2.1</text>
<text x="324" y="135.9">V13700M SMD</text>
<text x="357.7" y="135.5">30K</text>
<text x="357.7" y="132.4">R40</text>
<text x="371.8" y="135.5">10K</text>
<text x="371.8" y="132.4">R41</text>
<text x="46.6" y="139.1">30K</text>
<text x="67.5" y="143">U8.2.2</text>
<text x="129.5" y="139.1">30K</text>
<text x="228.2" y="139.1">30K</text>
<text x="245.6" y="141.2">U4.2.2</text>
<text x="311.1" y="139.1">30K</text>
<text x="66.4" y="146.5">V13700M SMD</text>
<text x="246.4" y="144.8">V13700M SMD</text>
<text x="46.6" y="155">1K</text>
<text x="46.6" y="151.8">R24</text>
<text x="129.5" y="155">1K</text>
<text x="129.5" y="151.8">R33</text>
<text x="228.2" y="155">1K</text>
<text x="228.2" y="151.8">R36</text>
<text x="311.1" y="155">1K</text>
<text x="311.1" y="151.8">R39</text>
<text x="71.7" y="191.4">C25</text>
<text x="158.1" y="191.4">C26</text>
<text x="255.1" y="191.4">C27</text>
<text x="339.8" y="191.4">C28</text>
<text x="57.1" y="195.9">R44</text>
<text x="71.4" y="194.4">4700pF</text>
<text x="141.8" y="195.9">R46</text>
<text x="157.8" y="194.4">4700pF</text>
<text x="238.8" y="195.9">R48</text>
<text x="254.8" y="194.4">4700pF</text>
<text x="325.3" y="195.9">R50</text>
<text x="339.5" y="194.4">4700pF</text>
<text x="57.1" y="199.1">20K</text>
<text x="89.6" y="202.9">R51</text>
<text x="103.7" y="202.9">R55</text>
<text x="141.8" y="199.1">20K</text>
<text x="143.3" y="203">U5.2.1</text>
<text x="176" y="202.9">R56</text>
<text x="190.2" y="202.9">R57</text>
<text x="238.8" y="199.1">20K</text>
<text x="240.3" y="203">U6.2.2</text>
<text x="273.1" y="202.9">R58</text>
<text x="287.2" y="202.9">R59</text>
<text x="325.3" y="199.1">20K</text>
<text x="326.8" y="203">U6.2.1</text>
<text x="357.7" y="202.9">R60</text>
<text x="371.8" y="202.9">R61</text>
<text x="44.8" y="209.7">30K</text>
<text x="44.8" y="206.5">R42</text>
<text x="89.6" y="206.1">30K</text>
<text x="103.7" y="206.1">10K</text>
<text x="127.7" y="209.7">30K</text>
<text x="127.7" y="206.5">R45</text>
<text x="144.1" y="206.5">V13700M SMD</text>
<text x="176" y="206.1">30K</text>
<text x="190.2" y="206.1">10K</text>
<text x="226.5" y="209.7">30K</text>
<text x="226.5" y="206.5">R47</text>
<text x="241.1" y="206.5">V13700M SMD</text>
<text x="273.1" y="206.1">30K</text>
<text x="287.2" y="206.1">10K</text>
<text x="309.4" y="209.7">30K</text>
<text x="309.4" y="206.5">R49</text>
<text x="327.5" y="206.5">V13700M SMD</text>
<text x="357.7" y="206.1">30K</text>
<text x="371.8" y="206.1">10K</text>
<text x="63.9" y="210">U5.2.2</text>
<text x="64.7" y="213.6">V13700M SMD</text>
<text x="44.8" y="225.6">1K</text>
<text x="44.8" y="222.4">R43</text>
<text x="127.7" y="225.6">1K</text>
<text x="127.7" y="222.4">R52</text>
<text x="226.5" y="225.6">1K</text>
<text x="226.5" y="222.4">R53</text>
<text x="309.4" y="225.6">1K</text>
<text x="309.4" y="222.4">R54</text>
</g>
<g font-size="3.2" fill="#f00">
<text x="234.2" y="26.8" transform="rotate(-90 234.2 26.8)">8</text>
<text x="54.3" y="37.4" transform="rotate(-90 54.3 37.4)">4</text>
<text x="163.7" y="46.2" transform="rotate(-90 163.7 46.2)">4</text>
<text x="234.2" y="47.2" transform="rotate(-90 234.2 47.2)">4</text>
<text x="116.1" y="51.5" transform="rotate(-90 116.1 51.5)">4</text>
<text x="47.3" y="62.1" transform="rotate(-90 47.3 62.1)">4</text>
<text x="68.4" y="141.5" transform="rotate(-90 68.4 141.5)">11</text>
<text x="153.1" y="141.5" transform="rotate(-90 153.1 141.5)">11</text>
<text x="250.1" y="141.5" transform="rotate(-90 250.1 141.5)">11</text>
<text x="334.8" y="141.5" transform="rotate(-90 334.8 141.5)">11</text>
<text x="68.4" y="212.1" transform="rotate(-90 68.4 212.1)">11</text>
<text x="153.1" y="212.1" transform="rotate(-90 153.1 212.1)">11</text>
<text x="250.1" y="212.1" transform="rotate(-90 250.1 212.1)">11</text>
<text x="336.5" y="212.1" transform="rotate(-90 336.5 212.1)">11</text>
</g>
<g font-size="3.2" fill="#00f">
<text x="264" y="25.1">6</text>
<text x="284.3" y="28.6">7</text>
<text x="223.4" y="32.1">2</text>
<text x="243.8" y="35.7">1</text>
<text x="264" y="32.1">5</text>
<text x="223.4" y="39.2">3</text>
<text x="43.5" y="42.7">6</text>
<text x="63.9" y="46.2">7</text>
<text x="43.5" y="49.8">5</text>
<text x="150.8" y="51.5">13</text>
<text x="105.2" y="56.8">9</text>
<text x="150.8" y="58.6">12</text>
<text x="173.2" y="55.1">14</text>
<text x="103.2" y="63.9">10</text>
<text x="125.6" y="60.4">8</text>
<text x="36.4" y="67.4">2</text>
<text x="56.8" y="70.9">1</text>
<text x="36.4" y="74.5">3</text>
<text x="57.6" y="139.7">1</text>
<text x="78" y="143.3">2</text>
<text x="140.3" y="139.7">16</text>
<text x="162.6" y="143.3">15</text>
<text x="239.3" y="139.7">1</text>
<text x="259.6" y="143.3">2</text>
<text x="321.9" y="139.7">16</text>
<text x="344.3" y="143.3">15</text>
<text x="57.6" y="146.8">4</text>
<text x="140.3" y="146.8">13</text>
<text x="239.3" y="146.8">4</text>
<text x="321.9" y="146.8">13</text>
<text x="57.6" y="153.8">3</text>
<text x="78" y="150.3">5</text>
<text x="140.3" y="153.8">14</text>
<text x="162.6" y="150.3">12</text>
<text x="239.3" y="153.8">3</text>
<text x="259.6" y="150.3">5</text>
<text x="321.9" y="153.8">14</text>
<text x="344.3" y="150.3">12</text>
<text x="57.6" y="160.9">7</text>
<text x="78" y="157.4">8</text>
<text x="140.3" y="160.9">10</text>
<text x="162.6" y="157.4">9</text>
<text x="239.3" y="160.9">7</text>
<text x="259.6" y="157.4">8</text>
<text x="321.9" y="160.9">10</text>
<text x="344.3" y="157.4">9</text>
<text x="57.6" y="210.3">1</text>
<text x="78" y="213.8">2</text>
<text x="140.3" y="210.3">16</text>
<text x="162.6" y="213.8">15</text>
<text x="239.3" y="210.3">1</text>
<text x="259.6" y="213.8">2</text>
<text x="323.7" y="210.3">16</text>
<text x="346.1" y="213.8">15</text>
<text x="57.6" y="217.3">4</text>
<text x="78" y="220.9">5</text>
<text x="140.3" y="217.3">13</text>
<text x="162.6" y="220.9">12</text>
<text x="239.3" y="217.3">4</text>
<text x="259.6" y="220.9">5</text>
<text x="323.7" y="217.3">13</text>
<text x="346.1" y="220.9">12</text>
<text x="57.6" y="224.4">3</text>
<text x="78" y="227.9">8</text>
<text x="140.3" y="224.4">14</text>
<text x="162.6" y="227.9">9</text>
<text x="239.3" y="224.4">3</text>
<text x="259.6" y="227.9">8</text>
<text x="323.7" y="224.4">14</text>
<text x="346.1" y="227.9">9</text>
<text x="57.6" y="231.5">7</text>
<text x="140.3" y="231.5">10</text>
<text x="239.3" y="231.5">7</text>
<text x="323.7" y="231.5">10</text>
</g>
<g font-size="3.2">
<text x="54.3" y="59.8" transform="rotate(-90 54.3 59.8)">11</text>
<text x="163.7" y="68.6" transform="rotate(-90 163.7 68.6)">11</text>
<text x="116.1" y="73.9" transform="rotate(-90 116.1 73.9)">11</text>
<text x="47.3" y="84.5" transform="rotate(-90 47.3 84.5)">11</text>
<text x="68.4" y="161.9" transform="rotate(-90 68.4 161.9)">6</text>
<text x="153.1" y="161.9" transform="rotate(-90 153.1 161.9)">6</text>
<text x="250.1" y="161.9" transform="rotate(-90 250.1 161.9)">6</text>
<text x="334.8" y="161.9" transform="rotate(-90 334.8 161.9)">6</text>
<text x="68.4" y="232.4" transform="rotate(-90 68.4 232.4)">6</text>
<text x="153.1" y="232.4" transform="rotate(-90 153.1 232.4)">6</text>
<text x="250.1" y="232.4" transform="rotate(-90 250.1 232.4)">6</text>
<text x="336.5" y="232.4" transform="rotate(-90 336.5 232.4)">6</text>
</g>
</svg>
